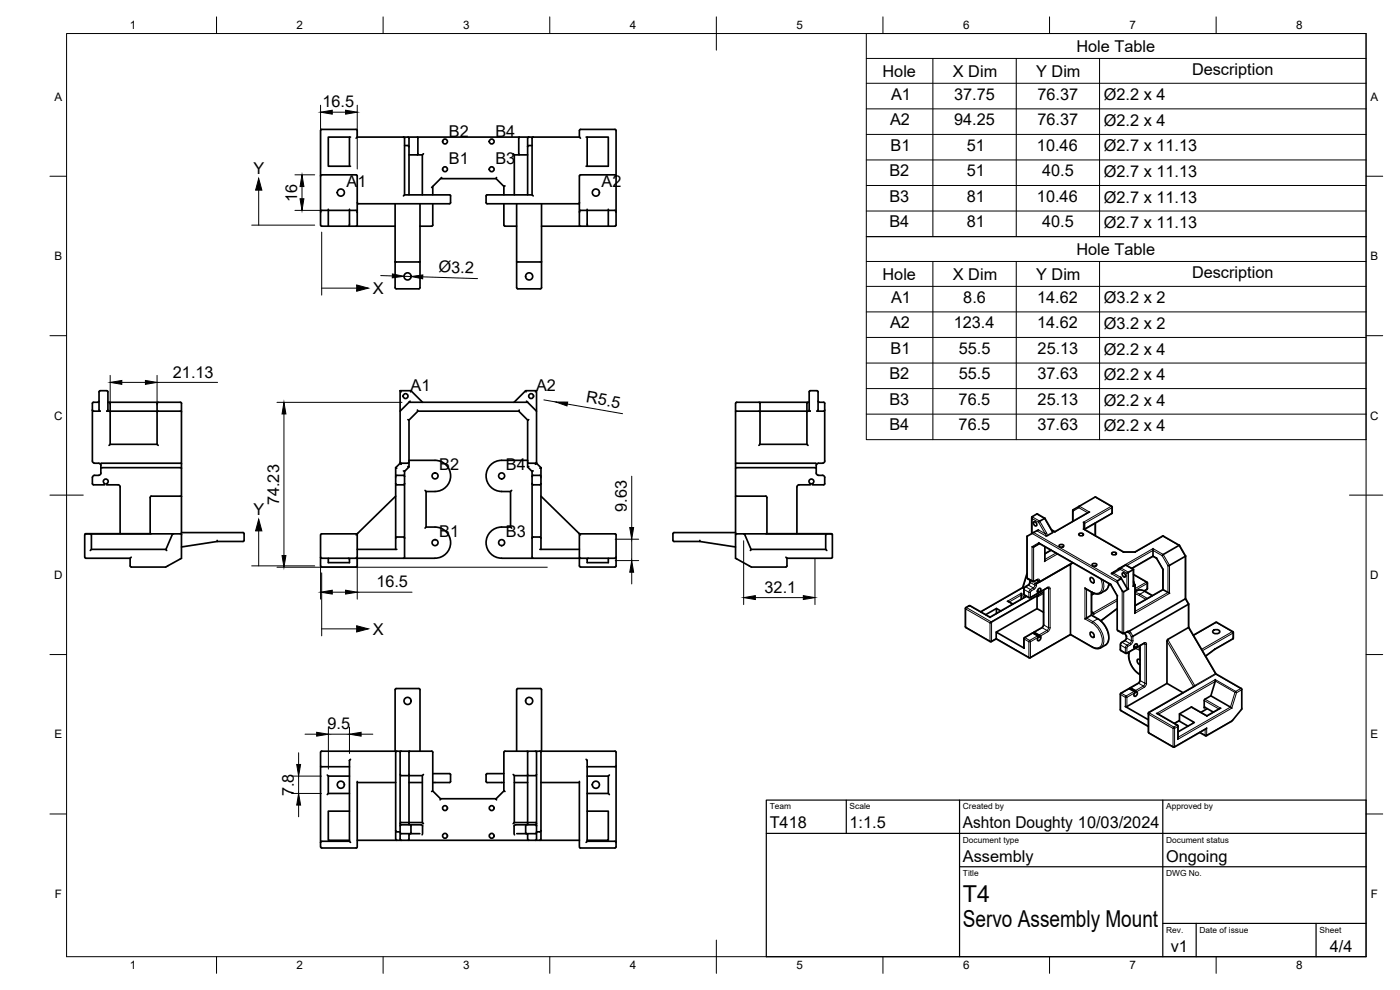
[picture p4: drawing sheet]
<svg xmlns="http://www.w3.org/2000/svg" width="420mm" height="297mm" viewBox="0 0 420 297" stroke-linecap="round" stroke-linejoin="round" font-family="sans-serif">
<!-- layer: Visible -->
<g fill="none" stroke="#000" stroke-width=".51">
<path d="M106.9 38.8h-10.3l-.3 .2-.1 13.8M106.9 38.8l.3 .4v1.9l-.3 .4M96.2 52.8v14.7l.2 .3 22.2 .1M104.9 41.1v8.8M105.2 41.1h-6.7v8.8h6.7M106.9 52.5h-10.3l-.4 .3M106.9 52.5l.3 .3v10.9M107.2 41.1h13.9M121.1 41.1h34.7M121.1 41.1l.3 .3v17.1M121.4 43.7h1M122.4 43.7l.3 .3"/>
<path d="M122.4 41.1l.3 .3v17.1M122.7 46.5h4M125.3 41.1v5.3M127.1 46.1l-.4 .3v12.1M129.9 55.9v2.6M132.5 53.3l-3 3M135.2 58.8v2a1.07 1.07 0 0 1-1.4 .3h-26.3M135.2 58.8a1.14 1.14 0 0 0-1.4-.3h-12.4l-.3 .3M145.9 58.8a1.09 1.09 0 0 1 1.4-.3h12.4l.3 .3M145.9 58.8v2a1.02 1.02 0 0 0 1.4 .3h26.3l.3-.3M148.9 53.6l2.3 2.3 .4-.1M149 53.3l-.1 .3h-16.7"/>
<path d="M151.2 55.9v2.6M154 46.1l.3 .3v12.1M154.3 46.5h4M155.8 41.1h18.1M155.8 41.1l-.1 5 .1 .3M158.7 41.1l-.4 .4v17M159.7 43.7h-1l-.3 .3M159.7 41.5v17M160 41.1l-.3 .3M174.2 41.5l-.3-.4v-1.9l.3-.4h10.4l.2 .2 .1 13.8M175.9 41.1h6.7v8.8h-6.7M176.2 41.1v8.8"/>
<path d="M184.9 52.8v14.7l-.2 .3-22.2 .1M184.9 52.8l-.3-.3h-10.4l-.2 .1-.1 15.1 .3 .2M98.5 62.8v5.1M104.9 62.8l-.1 5.1M106.9 63.1h-10.3l-.4 .6M106.9 63.1l.3 .6M107.2 63.7v4l-.3 .2M107.2 60.8l.4 .3M118.6 61.1v25.2M118.6 78.6h7.1M126 78.6h-.3M126 61.1v25.2"/>
<path d="M129.9 61.1l-.1 6.6-.2 .2h-3.6M151.2 61.1v6.4M151.2 67.5l.4 .4h3.4M155 61.1v25.2M155.1 78.6h7.4M162.5 61.1v25.2M173.9 63.7l.3-.6h10.4l.3 .6M176.2 62.8l.1 5.1M182.6 62.8v5.1M118.6 86.3l.3 .3 6.8 .1M126 86.3l-.3 .3M155.1 86.3l.3 .4 6.8-.1 .3-.3"/>
<path d="M120.1 117.2v21.8l.3 .3M120.1 117.2l.3 .4M120.1 117.2h3.2M123.2 117.6l.1-.4 3.5 3.5M157.8 117.2h3.2v21.8l-.3 .3M157.9 117.6l-.1-.4-3.5 3.5M161 117.2l-.3 .4M27.7 123l.3 .4 2.1-.1-.4-.3 .1-5.6 2.3-.2 .3 .4v5.4l-.3 .3 1 .2M29.4 120.7h-1.3l-.4 .3v17.3l.4 .6 1.7 .1 .4 .3M29.7 120.4l-.3 .3M30.2 139.3l.1 .4M30.3 139.7v2.3"/>
<path d="M32.4 120.7h21.8l.2 .2 .1 46.6-4.8 2.6h-10.3M32.7 120.7l.4 .3v12.3M33.1 123.4h14M47.1 121v12.3l.4 .3M47.1 133.3h-14.1l-.3 .3M47.5 120.7l-.3 .3M54.5 123.5h-7.3M54.5 139.1l-24-.1-.3 .3M120.1 139l-1.4 1.3M120.1 138.7l.3 .3h2M122.4 140l.3 .1-1.3 1.3-.3-.1M122.4 125.9l.3 .1v14.1"/>
<path d="M122.7 120.7l-2.6 2.7M122.7 138.7l-.3 .3M122.7 138.1h7.9a4.7 4.7 0 0 1 4.6 4.7 4.7 4.7 0 0 1-4.6 4.7M122.7 120.7h35.6M123.1 120.4l-.4 .3M125.3 123l.1 .4M125.4 123.4h30.3M125.4 123.4l-2.7 2.6M150.5 138.1h7.8M150.5 138.1a4.7 4.7 0 0 0-4.6 4.7 4.7 4.7 0 0 0 4.6 4.7M155.8 123l-.1 .4 2.6 2.6M158 120.4l.3 .3"/>
<path d="M158.3 120.7l2.7 2.7M158.4 138.7l.3 .3h2l.3-.3M158.7 140l-.4 .1 1.4 1.3 .3-.1M158.7 125.9l-.4 .1v14.1M161 139l1.3 1.3M220.8 123.5h7.3M220.8 139.1l23.9-.1 .4 .3M227.8 120.7l.3 .3v2.5M228.1 123.5v9.8l-.3 .3M228.1 123.4h14.1M228.1 133.3h14.1M242.2 123.5v9.8l.3 .3"/>
<path d="M242.5 120.7l-.3 .3v2.5M242.8 120.7h-21.7l-.3 .3-.1 46.5 4.8 2.6h10.3M245.1 139.3l-.1 2.9 .6 .4 1.7 .2 .2 2.3-.3 .4h-3.4v-.2a.82 .82 0 0 0 .4-1 .82 .82 0 0 0-.9-.5 .87 .87 0 0 0-.1 1.5v.2h-3.6l-.4 .6M245.5 120.4l.3 .3M245.8 120.7h1.4l.3 .3v17.3l-.4 .6-1.5 .1-.5 .3M247.5 123l-.3 .4-2-.1 .3-.3v-5.6l-2.3-.2-.4 .4v5.4l.4 .3-1 .2M30.3 141.9l-.4 .7-2 .2-.2 .5 .1 2 3.6 .2v-.4M30.3 140.5h24.2M31.4 145.1h.1M31.4 145.1a.73 .73 0 0 1-.3-1.1 .73 .73 0 0 1 1.2 0 .73 .73 0 0 1-.3 1.1v.4h3.7l.4 .6M36 146.1v14M54.5 159.8h18.4l.3 .2-.1 2.4-7.9 .1v-.4"/>
<path d="M54.5 149l-9.3-.1-.1 .4v10.8M118.7 148.9l-11.5 11.2-10.8 .1-.2 .3v9.3l.4 .3M118.7 145.1v16.4M118.8 145.1l.3 .4 2-.1 .3-.3M118.8 143l.3-.4h2l.3 .4M119.1 140.5l-.4-.2v4.8M121.4 145.1v16.4M121.4 141.4v3.7M127.6 147.1l.3 .4M127.9 158.1l-.3 .4M130.6 147.5h-2.7v10.6a7.1 7.1 0 0 1 5.7 1.1 4.7 4.7 0 0 1 1.3 5.2 4.7 4.7 0 0 1-4.3 3.1h-34l-.4-.3M150.5 147.5h2.7v10.6h-2.7"/>
<path d="M150.5 158.1a4.7 4.7 0 0 0-4.6 4.7 4.7 4.7 0 0 0 4.6 4.7M153.2 158.1l.4 .4M153.6 147.1l-.4 .4M159.7 141.4v25.8M159.7 145.1l.3 .3 2 .1 .3-.4M159.7 143l.3-.4h2l.3 .4M162 140.5l.3-.2v4.8M162.3 145.1v16.4M162.3 148.9l11.5 11.2M220.7 159.8h-18.4l-.3 .3v2l.3 .4h7.7v-.4M220.8 149l9.2-.1 .2 .4v10.8M239.2 146.1v14"/>
<path d="M244.6 140.3l-23.8 .2M244.6 140.3l.4 .2M309.6 155.3v4.8M309.7 155v.6M310.2 156.6a.73 .73 0 0 1 .8 .3 .73 .73 0 0 1-.1 .9l-.6-.4zM310.2 159.8l-2 1.1v12.3l.2 .5 1.6 .8 1.4-.6M311.1 154.2l-1.4 .9M311.2 154.2l2.4 1.3M311.6 159l-1.4 .8M313.6 155.5l2.3 4.3M313.6 155.5l-1.9 1.2M315.9 159.8l-2 1"/>
<path d="M316.6 159.5v.1M321.9 153.1v3.3M322.1 153v.3M323.9 151.9l-.1 .4M325.1 158.8h.3M325.4 158.8l11.8 6.8M327 153.6l-10.4 5.9-1-.5M328.7 156.9v3.8M333.6 154.1l-8.1 4.7v-1.8l-.3-.3M333.6 151.9l-4.9-2.8-6.6 3.9M333.6 151.9l.2 .3M333.8 152.2l-.2 1.9"/>
<path d="M27.1 160.2l.3 .3v4.3l-.3 .4M27.4 164.8h22.4l.2 .4M39.1 167.5v2.3l.3 .3M45.4 160.1h-19.6l-.3 .2M51.7 160.4l-1.9 4.4M52 160.2l-.3 .2M54.5 160.5l-.4-.3h-28.3l-.3 .1-.1 6.9 .2 .3h13.5l.3-.3M65.2 162.5l-10.7 1.6M96.5 170.1h10.4M98.5 167.5v1.3h6.4v-1l-.3-.3M106.9 160.5l.3-.4v7.1l-.3 .3M107.2 167.5v2.3l-.3 .3"/>
<path d="M107.2 164.8h11.9M118.7 161.5v3.3M121.4 161.5l-.3-.4h-2l-.3 .4M121.4 161.5v5.7l-.3 .3M150.5 167.5h23.7M159.7 167.2l.3 .3M162 164.8h11.9M162.3 161.5l-.3-.4h-2l-.3 .4M162.3 161.5v3.3M173.8 160.1l10.9 .1 .2 .3v9.3l-.3 .3M173.9 167.5v2.3l.3 .3M174.2 160.5l-.3-.4v7.1l.3 .3"/>
<path d="M174.2 170.1h10.4M182.6 167.5v1.3h-6.4v-1l.4-.3M184.9 167.2l-.3 .3h-10.4M210 162.5l10.7 1.6M220.8 160.5l.3-.3h28.4l.3 .1v6.9l-.2 .3h-13.4l-.4-.3M223.2 160.2l.3 .2 1.9 4.4M229.8 160.1h19.7l.2 .2M236.2 167.5v2.3l-.4 .3M247.8 164.8h-22.4l-.2 .4M248.1 160.2l-.3 .3v4.3l.3 .4M306.5 178v1.8M306.9 176.3l-12.6 7.3"/>
<path d="M307 176.3h.1M307 176.3l.3 .2M307.4 178.5l1.4 .9M308 178.9l-10.9 6.3M308.2 172.1l-1.3 4.2M309.1 174l-.3 1.3-1.5 1.2 .1 2M310.6 175l.5 .1 10.2-5.8v21.1M311.3 177.4l.5 .3 .3-.1M311.4 177.7l.2 .1M311.4 177.2l.7 .4M311.7 177.8l-2.5 1.6-.3-.1M311.7 162.8l21.6 12.6"/>
<path d="M312 163.1l-1.8 1-.5-.1M312.1 177.6h.1M312.1 177.6l.3-.6-.1-.4a.73 .73 0 0 0-.8 .4 .73 .73 0 0 0 .1 .8M313.2 177.1v10.4l-.5 .8-2.5 1.4M313.6 164l-.1 4.4M314.5 176.3l-2.5 1.4M315.4 165.1l-1.8 1M317.8 163.7l.7-.3 .8 .3a.74 .74 0 0 1-.8 .5 .74 .74 0 0 1-.7-.5zM322 168.9l-10 5.7-.5-.1M323.7 160.3l.8-.4 .7 .4a.74 .74 0 0 1-.7 .5 .74 .74 0 0 1-.8-.5zM327.3 173.3a1.04 1.04 0 0 1 .9 1.6 1.04 1.04 0 0 1-.9-1.6zM327.6 177.7v6.9l1.9 1.1a6.2 6.2 0 0 1 2.9 7.2l-.5 .5-1.6 1a2.52 2.52 0 0 1-2.5-.2l-6.5-3.8-12.1 7h-.3"/>
<path d="M327.7 169.4l.8-.4 .7 .4a.74 .74 0 0 1-.7 .5 .74 .74 0 0 1-.8-.5zM328.3 178l-.7 .5M332.8 175.1a2.45 2.45 0 0 1-1.1 2.1l-1.4 .8a2.52 2.52 0 0 1-2.5-.2l-2.2-1.4M333.1 175.3l-.4 .2M333.3 175.4l2 3.4v10.1l1.8 1.2 1.4-.6M333.4 175.3l-.1 .1M333.6 166l.7-.3 .7 .3a.74 .74 0 0 1-.7 .5 .74 .74 0 0 1-.7-.5zM335.3 178.7l.1 .1M335.6 170.6l.3 .1M336.3 173.7l-.9 .6-.1 .3 1.5 2.7M336.3 173.7v-.5l1.9 3.3 .5 .2-1.5 .9-.4-.3M336.4 170.4l-2.9 1.7"/>
<path d="M336.4 170.4l1.5-.9 2.3 1.3-.1 5.1M336.4 170.4l-.2 .4M336.9 171.9a.73 .73 0 0 1 .8 .4 .73 .73 0 0 1-.1 .9l-.7-.5zM337.2 165.6l-.1 .1M340.2 174.7l.5 .8-.6 .4M340.2 172.3l4 2.4M340.2 174.4l.1 .4M340.2 170.8l-2 1.2M340.6 165.6l.1 .1M340.7 177.5a2.52 2.52 0 0 1 3-.1l2.2 1.3M340.7 175.5v8.2M344.2 176.9l-.8 .4"/>
<path d="M344.2 174.7l.2 1.9M344.4 176.6l-.2 .3M346 164.6v2.3M347.1 167.5l-1.1-.6-6.3 3.7M347.1 167.5l1.9 3.3M347.1 167.4v.1M349 170.8v6.1l-8.3 4.8M349 176.9l2 1.1M349 170.8l.1 .1M349.1 166.4l-.3 .3M353.9 163.6l-4.9-2.8-8.4 4.8h-3.4M354 163.6l1.8 3.2"/>
<path d="M354 163.6l-4.9 2.8M355.8 166.8v12.8l.9 1.6v7M355.8 166.8l-5.3 2.9M355.8 179.6l-17.3 10M289.7 182.6v5.4M289.7 188l.2 .3 7.3 4.2 1.8-.8M289.9 182.3l1.3-.6 5.9 3.5M289.9 182.3l-.2 .3M297.1 185.2v.1M299 191.7l9.8 5.7M299 182.6v1.5M300.3 183.3l-1.3-.7-3.2 1.8"/>
<path d="M302.3 180.4l.4 .1M302.7 180.5l1.3 .7M309.8 189.9l-2.5 1.5 .1 3.1-8.4-4.8v2M309.8 189.9l1.6 .9M310.3 189.7l1.5 .8 .3 .4-1.9-1zM310.5 190v.2M311.2 182.6v-3.5l.3-.5-14.4 8.3M311.4 190.8l.2 .4-.3 .5 .2 .5a.73 .73 0 0 0 .7-.4 .73 .73 0 0 0-.1-.9M313.2 183.7l-2-1.1-12.2 7.1M327.3 189.7a1.04 1.04 0 0 1 .9 1.5 1.04 1.04 0 0 1-.9-1.5zM327.6 183.6l.6 .4 .1 .3M327.6 184.5l-2 1.2"/>
<path d="M335.3 182.6l-4.9 3.7M336.4 195.2l1.4 .8M337.5 190l.5 .8M338 190.8l-.2 1.2-1.4 .9-.1 .3 .1 2M338 190.9h.1M338.1 196h-.3M338.9 195.6a6.6 6.6 0 0 0 3.2 6.8M340.3 194.1l.5 .3 .2-.1M340.3 194.1h.1M340.3 193.9l.7 .4M340.3 194.3l.3 .2M340.7 183.7l-.1 .3"/>
<path d="M341 194.2l.3-.5-.1-.5a.84 .84 0 0 0-.8 .5 .84 .84 0 0 0 .1 .9l-2.4 1.4M342.1 193.7v10.6l-.4 .6-2.5 1.5M342.1 198.1l-.5-.3a.95 .95 0 0 0-.3 1 .95 .95 0 0 0 .8 .6M343.5 193l-2.6 1.4M356.6 188.3l-6.1 3.6-.2 .3-.1 12.8-12 7h-.5M356.6 181.3l-17.1 9.7M356.7 188.2l8.3 14 7.5 4.4 .2 .2v5.9l-2.8 3.5-7.8 4.6-2.1-1M356.7 181.2v.1M356.8 188.2l-.1 .1M364 189.3l1-.4a.78 .78 0 0 1 1 .9l-1 .3a.78 .78 0 0 1-1-.8zM364.6 194.7l-.1 .2M370.1 189.8l-.1-.3-5-2.8-6.9 3.9"/>
<path d="M370.1 191.4l-.1 .3-5.5 3.2-2.7 2M370.1 189.8v1.6M118.6 206.9v18.5M125.7 206.6h-6.8l-.3 .3M125.7 206.6l.3 .3v18.5M155 206.9v18.5M155.1 206.9l.3-.3h6.8l.3 .2v18.6M336.4 213.2l8.2 4.8M336.4 208l-.2 .3v4.6l.2 .3M337.7 212l6.9 3.9M339.1 206.5l1.9 1.1M339.1 206.5l.3-.1 1.5 .9 .1 .3"/>
<path d="M339.4 206.7v.2M340.4 207.4l-1.5-.8-2.5 1.4M340.4 207.4l.2 .4-.3 .6 .1 .5a.73 .73 0 0 0 .8-.4 .73 .73 0 0 0-.2-.9M341 207.6h.1M344.7 219.6l.1 .3M344.7 214.1l.1 .2M344.8 219.9l7.3 4.3M347.1 214.1l6.4 3.6-.1 4.1M350.2 205l4.8 2.8M353.8 216.3l2.8 1.6M354 214.2l4.4 2.6-4.9 2.8M357.7 212.2l4.5 2.6 3.8-2.2"/>
<path d="M357.7 212.1l-3.7 2.1-.1 2-1.4 .9M358.6 205.8l-13.9 8-.1 5.9M361.4 210.2v2.2M361.6 212.2l2.5 1.5M361.7 212.2l-.3 .2M362.1 218.4l-9.7 5.8M362.2 214.8v.1M362.3 212.6l-1.9 1.1M363.4 208.8l6.3 3.7M364.7 203.9l-1.3 4.9-1.8 1-.2 .4M366.4 212.5l-.4 .1M96.2 229.8l.4 .2h8.3"/>
<path d="M98.2 232.5l.3 .4h6.4M98.5 232.9v5.2l-.3 .3M98.5 238.1h6.4M104.9 228.2v24.2M104.9 228.1v.1M105.2 227.8l-.3 .3M107.2 234.5v19.6l-.3 .3M107.2 234.8h11.5M119.1 225.4l-.3 .3-.1 23.5M120.1 225.7v26.1M120.1 232.4l.3 .3M120.4 225.4l-.3 .3"/>
<path d="M122.7 232.7v14.1M122.7 234.8h4M122.9 225.4h6.7l.2 .1 .1 11.8M122.9 225.4l-26.6 .1-.1 27.3M122.9 225.4v7.3M126.7 232.7v14.1M127.1 232.4l-.4 .3h-6.3M129.5 237.5l.4-.2 2.3 2.4M129.9 232.1h3.9a1.1 1.1 0 0 1 1.4 .3v2.1a1.07 1.07 0 0 1-1.4 .3h-3.9M132.1 240l.1-.3h16.7l.1 .3M151.2 225.7v11.6l.4 .2M151.2 232.1h-3.9a1.05 1.05 0 0 0-1.4 .3v2.1a1.07 1.07 0 0 0 1.4 .3h3.9"/>
<path d="M151.2 237.3l-2.3 2.4M151.2 225.7l.4-.3h33.1l.2 .3v27.1M154 232.4l.3 .3h6.4M154.3 232.7v14.1M154.3 234.8h4M158.2 225.4v7.3M158.3 232.7v14.1M160.7 225.4l.3 .3v22.1M161 232.4l-.3 .3M162 225.4l.3 .3v23.5M162.3 234.8h11.6M173.9 234.5v19.8l10.7 .1 .3-.3"/>
<path d="M175.9 227.8l.3 .3M176.2 228.1v24.3M176.2 238.1h6.4M182.6 232.9v5.2l.3 .3M182.9 232.5l-.3 .4h-6.4M184.9 229.8l-.3 .2h-8.4M352.5 224.1h-.4M96.2 252.8v1.3M96.2 252.7l.4-.3h8.3l.3 .4M96.2 254.1l.4 .3h10.3M104.9 243.4h-6.4v8.7h6.4M107.2 252.1h13.2"/>
<path d="M118.7 249.2v2.6l.4 .3M118.8 249.2l.3 .4M119.1 249.6h1M120.1 247.8l.3-.3h6.2l.2 .3-.1 2.7M120.1 251.8l.3 .3M120.1 249.8l.3 .3h5.6M120.4 252.1h38.3M122.9 246.8h-2.5l-.3 .3M122.9 246.8h3.8l.4 .3M122.9 246.8l-.2 .7M123.1 250.1l-.3 .2-.1 1.5-.3 .3M123.2 247.5v2.6"/>
<path d="M157.9 247.5v2.6M158 250.1l.3 .4v1.3l.4 .3M158.2 246.8h2.5l.3 .3M158.2 246.8h-3.9l-.3 .3M158.2 246.8l.1 .7M158.7 252.1h15.2M161 247.8v4l-.3 .3M161 247.8l-.3-.3h-6.2l-.2 .3 .1 2.7M161 249.8l-.3 .3h-5.6M162 249.6h-1M162.3 249.2l-.3 .4M162.3 249.2v2.6l-.3 .3"/>
<path d="M176.2 243.4h6.4v8.7h-6.4M184.9 252.7l-.3-.3h-8.4l-.3 .4M184.9 252.8v1.3"/>
<circle cx="102.3" cy="57.8" r="1.07"/>
<circle cx="133.6" cy="42.5" r=".73"/>
<circle cx="133.6" cy="50.8" r=".73"/>
<circle cx="147.6" cy="42.5" r=".73"/>
<circle cx="147.6" cy="50.8" r=".73"/>
<circle cx="178.8" cy="57.8" r="1.07"/>
<circle cx="122.3" cy="82.9" r="1.07"/>
<circle cx="158.8" cy="82.9" r="1.07"/>
<circle cx="121.7" cy="118.8" r=".73"/>
<circle cx="159.4" cy="118.8" r=".73"/>
<circle cx="130.6" cy="142.8" r=".9"/>
<circle cx="150.5" cy="142.8" r=".9"/>
<circle cx="130.6" cy="162.8" r=".9"/>
<circle cx="150.5" cy="162.8" r=".9"/>
<circle cx="122.3" cy="210.3" r="1.07"/>
<circle cx="158.8" cy="210.3" r="1.07"/>
<circle cx="102.3" cy="235.5" r="1.07"/>
<circle cx="178.8" cy="235.5" r="1.07"/>
<circle cx="133.6" cy="242.5" r=".73"/>
<circle cx="133.6" cy="250.8" r=".73"/>
<circle cx="147.6" cy="242.5" r=".73"/>
<circle cx="147.6" cy="250.8" r=".73"/>
</g>
<g fill="#000">
<circle cx="243.2" cy="145.1" r=".25"/>
<circle cx="311.6" cy="191.2" r=".25"/>
<circle cx="312.1" cy="190.9" r=".25"/>
</g>
<!-- layer: Visible Narrow -->
<g fill="none" stroke="#000" stroke-width=".3">
<path d="M309.7 155.1l2.3 1.3 2.1 3.5-.4 .3-2-3.5-2-1.1v4.4l25.7 14.8M310.2 159.8l25.2 14.5M311.1 154.2l2.4 1.4 2.4 4.2M311.6 159l2.1 1.2 .2 .6-2.8-1.6M314.1 159.9l.2 .8M323.9 151.9l3.1 1.7-10.4 6-.9-.5M326.4 153.8l-2.6-1.5-1.7 1.1v3M328.6 149.1l4.9 2.8-8.4 4.8v2.1l12 6.9h3.6l8.3-4.8M328.6 157v3.7M333.6 151.9h-.1l.2 .4M333.7 152.3l-8.2 4.8M333.7 152.3v1.7"/>
<path d="M333.7 154l-8.2 4.7M333.7 153.9l-.1 .2M333.8 152.2l-.1 .1M333.8 153.8l-.1 .2M307.3 178.2l.1 .2M307.3 176.7l.1 .2M307.4 176.9v1.5M307.4 178.4l1.4 .8M307.4 176.9l1.4 .8M307.4 178.4v.1M307.5 179.2l-1-.7-3.6 2.1M307.7 176.1h.2"/>
<path d="M307.8 176.1l.9-.5 1.4 .8M307.8 176.1l1.4 .8M307.9 176.1l-.5 .8M308 178.9l-1.5-.9-4.2 2.4 1.6 .9M308.1 179l-11 6.3-6.1-3.5M308.2 172.5l-1.2 3.8-12.6 7.3M308.2 173.2l.3 .5M308.3 160.9v12.5l1.4 .8v-10.2l2-1.2 21.7 12.5 2 3.5v10.2l1.4 .8M308.8 177.7v1.5M308.8 179.2l.1 .1M308.8 177.7h.5M308.8 179.2h.5"/>
<path d="M309.1 174.6l.1 .2M309.2 174.1v.7M309.2 174.8l-.3 .6-.4 .1M309.3 176.9l-.5 .8M309.3 179.2l-.1 .1M309.3 176.9l.2 .4M309.5 177.3l-.2 .4-.1 1.5M309.7 174.2l.2 .3M309.7 174.2h.5M310.1 176.4l-.9 .5M310.3 176.8l-.8 .5M310.4 174.3v.2"/>
<path d="M311.1 175.6h-.5l-.5 .8M311.1 175.6l-.5 1-.2 .2-.3-.4M311.1 174l.4 .2M311.3 173.8l-.9 .5M311.3 173.8l.7 .1v.3h-.5M311.3 173.8l-.1 .2M311.4 173.9l.2 .3M311.5 174.2v.3l-.9 .5v.6l-1.4-.8M311.5 178.6v.4M311.6 178.6h-.1M311.6 177.8l-2.4 1.4M312 163.1l-1.8 1v10.1l.2 .1"/>
<path d="M312 174.2v.4l-.9 .5v.5M313.2 178.1l-2 .9M313.2 177.7l-1.7 .9M313.2 177.6l-15.7 9M313.3 177v10.5M313.5 164v4.5l3.9-2.3M314.3 176.4l.4 .2M314.4 176.3l.5-.2 .3 .5v11.7l-.5 1-2.6 1.6M314.4 176.2l-2.3 1.4M314.5 176.3l.2 .3M314.7 176.6v11.7M314.7 176.6h.5"/>
<path d="M315.5 165.1l-1.9 1.1M316.9 165.9l-3.3 2M326.1 176.8v8.6l1.9 1.1M327.5 177.6v7l1.9 1.1M327.8 177.8l-2.2-1.4v9.3l2.1 1.2M328.5 178.1l-.9 .5M330.3 173.6a3.2 3.2 0 0 1-.5 4.3 2.28 2.28 0 0 1-2-.3M331 174l.3 1.5a2.62 2.62 0 0 1-1 2.5M332.7 175l-.4 1.5-.6 .7M333.2 175.4l-.5 .2M334.3 171.6v.4l-.8 .1 2.8 1.6M335.3 179.7l-7.2 4.1"/>
<path d="M335.8 170.7l-.2-.1 10.4-6 3.1 1.8 1.9 3.2v8.4l-10.4 6.1v-8.5l-.4-.6M336.3 173.2l-2.1-1.2 2-1.2 2 1.2v4.5M336.4 170.4l2.3 1.3v5M336.8 177.3v12.5M337.2 177.6v12.2M337.8 169.6l2.3 1.3v5M338.2 169.7l7.8-4.6 2.8 1.6 1.7 3v8.1l-9.8 5.6M339.6 170.5l6.4-3.7 1.1 .6 2 3.5v6l-8.4 4.9M340.2 172.5l3.8 2.2M340.7 178.3l1.2 .4M340.7 177.8l1.4 .5-.2 .4M341.2 177.2l.9-.2 1.4 .5"/>
<path d="M341.9 178.7l2 1.1M343.5 177.5l-1.4 .8 2.3 1.3M343.5 177.5l2.3 1.3M343.7 177.4h-.2M344 174.7l-3.3 1.9M344 174.7l.3 .4M344.2 174.7h-.2M344.3 176.7v-1.6l-3.6 2.1M344.3 176.7l-1 .6M344.3 176.7l-.1 .2M344.4 176.6l-.1 .1M344.4 174.9l-.1 .2"/>
<path d="M348.9 160.9h.1M349 160.9l4.8 2.7 1.9 3.3v12.8l.9 1.6v7l8.1 13.8-6.1 3.7M349.2 160.9h-.2M289.7 188l.1 .2M289.8 182.7l7.3 4.2v5.5l-7.3-4.2zM289.8 188.1l.1 .2M289.9 182.3h.2M290 182.3l7.5 4.3M290.1 182.3l-.3 .4-.1-.1M290.8 181.7l.2 .1M291 181.8l-1 .5M291.2 181.7l-.2 .1"/>
<path d="M297.2 192.5l-.1-.1h.5l-.1 .1M297.5 186.6l-.2 .2M297.5 186.6l.1 5.8 1.4-.8 9.8 5.6v-4.6l-1.4-.9M307.3 191.6l.1 .1M307.4 191.7v2.8M307.4 191.3h.2M307.6 191.3l1.4 .9M307.6 191.3l-.2 .4M308.8 197.2l.1 .2M308.8 197.2h.5M309.3 197.2l-.1 .2M310 190l-2.4 1.3"/>
<path d="M311.4 190.8l-2.4 1.4M311.6 191.2l-2.4 1.4v4.6M312.6 188.3h.2M312.8 188.3l1.4 .9M312.8 188.3l-2.4 1.4M313.2 187.4l.1 .1M313.3 187.5l-.5 .8M313.3 187.5l1.4 .8M314.2 189.2l-2.4 1.3M314.2 189.1l.2 .4M314.7 188.3l-.5 .9M314.7 188.3h.5"/>
<path d="M327.7 194l-6.4-3.7-12.1 6.9M327.7 194l.1 .1M327.8 186.9a6.2 6.2 0 0 1 2.8 6.6 1.82 1.82 0 0 1-2.8 .5M328 186.5l-.3 .4M328 186.5a6.5 6.5 0 0 1 3 7.2l-.7 .7M329.4 185.7l-1.4 .8M329.4 185.7a6.5 6.5 0 0 1 3 7.2l-.7 .6M329.6 185.7h-.2M335.3 180.3l-7.1 4-.6-.4M335.3 182.5l-5 3.7M335.3 188.8l.2 .5M336.2 194.9l.1 .2"/>
<path d="M336.2 193.4l.1 .2M336.3 193.6v1.5M336.3 193.6l1.4 .8M336.3 195l.1 .2M336.6 192.7h.2M336.8 192.8l.9-.6 1.4 .9M336.8 192.8l1.4 .8M336.8 189.8l.1 .3M336.8 192.7l-.5 .8M336.8 189.8h.5M337.3 189.8l.2 .1M337.6 190l.5 .9v.5l1.4 .8v-1.2l-.5-1"/>
<path d="M337.7 194.4v1.5l-1.4-.8M337.7 195.9l.1 .1M337.7 195.9h.5M337.7 194.4h.5v1.5M338 191.3a.68 .68 0 0 1-.5 .9M338.2 193.5l-.5 .9M338.2 195.9l-.1 .1M338.2 193.5l.3 .4M338.2 189.6l.8 .4M338.3 189.4l-.9 .6M338.4 189.4l-.1 .2M338.4 193.9l-.2 .5"/>
<path d="M338.5 189.5l.5 .5M338.9 189.4h-.5M339 190l.4-.2 .6 1.1v1.3M339 189.3l.4 .5M339.1 193.1l-.9 .5M339.1 193.1l.2 .4M339.1 195.4a6.4 6.4 0 0 0 2.9 6.9M339.3 193.5l-.9 .5M340 192.2h-.5l-.4 .9M340 192.2l-.2 .7-.5 .6M340.5 194.2h-.2M340.5 194.6l1.4 .4"/>
<path d="M340.6 194.5l-2.4 1.4M341.2 194.3l.9 .3-.2 .4M341.9 195.1l.2 .1M342.2 193.7v10.5M343.2 193.1l.4 .2v11.7l-1.4-.8M343.4 192.9l-2.4 1.4M343.4 192.9l.5-.1 .2 .5M343.4 192.9l-.1 .1M343.5 193l.1 .3h.5M344.1 193.3v11.7M350.5 191.9l8 13.8-.1 .1-.3 .1-7.9-13.5M364.8 186.7h.4"/>
<path d="M369.8 189.5l-4.8-2.7-6.8 3.9M369.8 189.5l-9.2 5.3M369.8 189.5l.3 .4v-.1M370 189.5h-.2M370.1 191.6l-.1 .1M370.1 191.6v-1.7l-9.2 5.3M370.1 191.6l-5.5 3.1-2.8 2.1M370.1 191.4l-.1 .2M336.2 212.9l.2 .3M336.2 208.3l.1 .1M336.3 208.4v4.7l8.3 4.8M336.3 208.4l1.4 .8v2.8"/>
<path d="M336.4 208h.2M336.5 208l1.5 .8M336.6 208l-.3 .4M337.7 209.2h.5M338 208.8l-.3 .4M338 208.8l.2 .4M338.2 209.2v2.8M338.9 206.6l-2.4 1.4M340.4 207.4l-2.4 1.4M340.6 207.9l-2.4 1.3M341.6 205h.2M341.9 202.2l.2 .1"/>
<path d="M342.1 204.1l.1 .1M342.2 204.2l-.4 .8M343.2 205.8l-1.5-.8-2.4 1.4M343.2 205.8l-2.4 1.4M343.2 205.8l.4-.8h.5l-.2 .7-.5 .5M343.2 205.8l.2 .4M343.4 206.2l-2.4 1.4M344.7 219.6l.1 .3M344.7 213.8h.1M344.7 214.3l7.3 4.3v5.4l-7.3-4.2zM344.8 213.9l7.5 4.3 .9-.6M344.8 213.8l-.2 .3"/>
<path d="M352.5 218.6v5.4M352.5 218.5l-.2-.4-.2 .3 .1 .2h.3M353.2 217.6l.3 .4M353.4 217.6h-.2M353.5 218l-1 .6M353.5 217.9v.1M354 216.1l-1.6 .9M358.2 205.9v.1M361.4 210.2l4.4 2.5M361.6 209.8l4.8 2.7-4.2 2.4-4.7-2.7M361.6 212.2l-.2 .2M361.7 218.8v1.8l-1.5-.9"/>
<path d="M364.7 204.5l-17 9.8M364.7 204.3l5.9 3.4M364.8 202.1l.1 .2M364.9 202.3l-20.1 11.6M364.9 202.3l7.4 4.3-1.4 .8M365.1 202.3h-.2M369.9 216.2l-7.8 4.4v-2.2l-9.6 5.6M370.6 207.7l-1.3 4.5-15.8 9M370.9 207.4l-6.2-3.5-17.6 10.2 6.1 3.5M370.9 207.4l-.3 .3M370.9 207.4l.2 .4-.4-.1M372.5 206.6h-.1l.2 .4 .1-.2"/>
<path d="M372.6 212.9v-5.9l-1.5 .9-1.4 4.6-16.2 9.3v-3.8M352 224l.1 .1M352.1 224h.4M352.5 224v.1M361.8 220.8l-.1-.2h.5l-.1 .2"/>
<circle cx="309" cy="192.4" r=".27"/>
</g>
<!-- layer: BORDER -->
<g fill="none" stroke="#000" stroke-width=".3">
<path d="M20 10.1h390v276.9h-390zM65 5.1v5M115 5.1v5M165 5.1v5M215 5.1v10M265 5.1v5M315 5.1v5M365 5.1v5M15 52.9h5M410 52.9h5M15 100.7h5M410 100.7h5"/>
<path d="M15 148.6h10M405 148.6h10M15 196.4h5M410 196.4h5M15 244.2h5M410 244.2h5M65 287v5M115 287v5M165 287v5M215 282.1v9.9M265 287v5M315 287v5"/>
<path d="M365 287v5"/>
</g>
<!-- layer: TITLEBLOCK -->
<path d="M230 240.1h180v46.9h-180zM230 250h180M254 240.1v9.9M288 240.1v46.9M349 240.1v46.9M288 260.1h122M349 277.1h61M359 277.1v9.9M395 277.1v9.9" fill="none" stroke="#000" stroke-width=".36"/>
<!-- layer: Origin Marker -->
<path d="M77.6 57.1v10.4M75.5 67.5h18.9M96.5 69.6v18.9M96.5 86.5h10.5M77.6 159.3v10.5M75.5 169.8h18.9M96.5 171.9v18.9M96.5 188.7h10.5" fill="none" stroke="#000" stroke-width=".3"/>
<path d="M77.6 53.5l1 3.6h-1.9zM107 85.5l3.6 1-3.6 .9zM77.6 155.8l1 3.5h-1.9zM107 187.8l3.6 .9-3.6 .9z" fill="#000" stroke="#000" stroke-width=".3"/>
<!-- layer: Hole Tables -->
<g fill="none" stroke="#000" stroke-width=".3">
<path d="M260 10.1h150v121.8h-150v-60.9h150h-150zM260 17.5h150M280 17.5v53.5M305 17.5v53.5M330 17.5v53.5M260 25h150M260 32.7h150M260 40.3h150M260 48h150M260 55.7h150M260 63.3h150M260 78.5h150"/>
<path d="M280 78.5v53.4M305 78.5v53.4M330 78.5v53.4M260 85.9h150M260 93.6h150M260 101.2h150M260 108.9h150M260 116.6h150M260 124.3h150"/>
</g>
<!-- layer: FD_Dimensions -->
<g fill="none" stroke="#000" stroke-width=".3">
<path d="M96.2 31.6v19.1M99.7 33.7h4M107.2 31.6v19.1M88.5 52.5h5.9M90.6 56v3.6M88.5 63.1h8M114.3 82.7l3.5 .1M121.2 82.9l2.2 .1M126.9 83.1l16.4 .5M33.1 112.6v8.8M36.6 114.7h7M47.1 112.6v8.8"/>
<path d="M47.1 114.7h18.2M163.2 120l3.6 .6M83.1 120.7h37.5M85.2 124.2v42.5M170.3 121.2l16.5 2.9M189.6 142.9v15.4M83.1 170.2h81.2M96.2 170v9.8M99.7 177.7h4M107.2 166.9v12.9M107.2 177.7h16.5M184.6 168.2h7.1"/>
<path d="M184.6 161.8h7.1M189.6 161.8v6.4M189.6 171.7v3.5M223.2 162.2v19.2M226.7 179.3h14.4M244.6 167.6v13.8M98.6 218.2v12.6M104.9 218.2v7.9M87.5 232.9h9M87.5 238.1h9M89.6 225.9v3.5M89.6 232.9v5.2"/>
<path d="M91.5 220.3h3.5M98.6 220.3h6.3M108.4 220.3h3.5M89.6 241.6v3.5"/>
</g>
<g fill="#000" stroke="#000" stroke-width=".3">
<path d="M96.2 33.7l3.5-.6v1.2zM103.7 33.1l3.5 .6-3.5 .6zM90 59.6h1.2l-.6 3.5zM90.6 52.5l.6 3.5h-1.2zM117.8 82.2l3.4 .7-3.5 .5zM123.4 83l3.5-.5v1.2zM33.1 114.7l3.5-.5v1.1zM43.6 114.2l3.5 .5-3.5 .6zM85.2 120.7l.6 3.5h-1.2zM166.8 120.6h3.6l-.2 1.2zM189 158.3h1.2l-.6 3.5zM84.6 166.7h1.2l-.6 3.5z"/>
<path d="M96.2 177.7l3.5-.6v1.2zM103.7 177.1l3.5 .6-3.5 .6zM189.6 168.2l.6 3.5h-1.2zM223.2 179.3l3.5-.6v1.2zM241.1 178.7l3.5 .6-3.5 .6zM95 219.7l3.6 .6-3.6 .6zM104.9 220.3l3.5-.6v1.2zM89 229.4h1.2l-.6 3.5zM89.6 238.1l.6 3.5h-1.2z"/>
</g>
<g font-size="7">
<text x="289" y="270.6">T4</text>
<text x="289" y="278.1">Servo Assembly Mount</text>
</g>
<g font-size="4.9">
<text x="323.1" y="15.5">Hole Table</text>
<text x="264.9" y="23">Hole</text>
<text x="286" y="23">X Dim</text>
<text x="311" y="23">Y Dim</text>
<text x="357.7" y="22.5">Description</text>
<text x="267.4" y="29.9">A1</text>
<text x="286.4" y="29.9">37.75</text>
<text x="311.4" y="29.9">76.37</text>
<text x="96.8" y="32.2">16.5</text>
<text x="331.3" y="30.1">Ø2.2 x 4</text>
<text x="134.7" y="41">B2</text>
<text x="148.7" y="41">B4</text>
<text x="267.1" y="37.6">A2</text>
<text x="286.4" y="37.6">94.25</text>
<text x="311.4" y="37.6">76.37</text>
<text x="331.3" y="37.8">Ø2.2 x 4</text>
<text x="267.3" y="45.2">B1</text>
<text x="290.1" y="45.2">51</text>
<text x="311.2" y="45.2">10.46</text>
<text x="331.3" y="45.5">Ø2.7 x 11.13</text>
<text x="76" y="52.1">Y</text>
<text x="134.7" y="49.3">B1</text>
<text x="148.7" y="49.2">B3</text>
<text x="266.9" y="52.9">B2</text>
<text x="290.1" y="52.9">51</text>
<text x="312.8" y="52.9">40.5</text>
<text x="331.3" y="53.1">Ø2.7 x 11.13</text>
<text x="104" y="56.1">A1</text>
<text x="180.6" y="56.1">A2</text>
<text x="89.2" y="60.7" transform="rotate(-90 89.2 60.7)">16</text>
<text x="266.9" y="60.6">B3</text>
<text x="290.1" y="60.6">81</text>
<text x="311.2" y="60.6">10.46</text>
<text x="331.3" y="60.8">Ø2.7 x 11.13</text>
<text x="266.9" y="68.2">B4</text>
<text x="290.1" y="68.2">81</text>
<text x="312.8" y="68.2">40.5</text>
<text x="331.3" y="68.5">Ø2.7 x 11.13</text>
<text x="323.1" y="76.4">Hole Table</text>
<text x="131.6" y="81.7" transform="rotate(2 131.6 81.7)">Ø3.2</text>
<text x="264.9" y="83.9">Hole</text>
<text x="286" y="83.9">X Dim</text>
<text x="311" y="83.9">Y Dim</text>
<text x="357.7" y="83.4">Description</text>
<text x="111.9" y="88.2">X</text>
<text x="267.4" y="90.8">A1</text>
<text x="289.1" y="90.8">8.6</text>
<text x="311.2" y="90.8">14.62</text>
<text x="331.3" y="91">Ø3.2 x 2</text>
<text x="267.1" y="98.5">A2</text>
<text x="286.2" y="98.5">123.4</text>
<text x="311.2" y="98.5">14.62</text>
<text x="331.3" y="98.7">Ø3.2 x 2</text>
<text x="267.3" y="106.2">B1</text>
<text x="287.7" y="106.2">55.5</text>
<text x="311.4" y="106.2">25.13</text>
<text x="331.3" y="106.4">Ø2.2 x 4</text>
<text x="51.9" y="113.3">21.13</text>
<text x="266.9" y="113.8">B2</text>
<text x="287.7" y="113.8">55.5</text>
<text x="311.4" y="113.8">37.63</text>
<text x="123.2" y="117.4">A1</text>
<text x="160.9" y="117.4">A2</text>
<text x="331.3" y="114.1">Ø2.2 x 4</text>
<text x="175.7" y="120.7" transform="rotate(10 175.7 120.7)">R5.5</text>
<text x="266.9" y="121.5">B3</text>
<text x="287.7" y="121.5">76.5</text>
<text x="311.4" y="121.5">25.13</text>
<text x="331.3" y="121.7">Ø2.2 x 4</text>
<text x="266.9" y="129.1">B4</text>
<text x="287.7" y="129.2">76.5</text>
<text x="311.4" y="129.2">37.63</text>
<text x="331.3" y="129.4">Ø2.2 x 4</text>
<text x="131.8" y="141.2">B2</text>
<text x="151.8" y="141.2">B4</text>
<text x="76" y="154.4">Y</text>
<text x="83.8" y="151.6" transform="rotate(-90 83.8 151.6)">74.23</text>
<text x="188.1" y="153.6" transform="rotate(-90 188.1 153.6)">9.63</text>
<text x="131.8" y="161.2">B1</text>
<text x="151.8" y="161.1">B3</text>
<text x="112.9" y="176.2">16.5</text>
<text x="229.5" y="177.8">32.1</text>
<text x="111.9" y="190.4">X</text>
<text x="98.3" y="218.8">9.5</text>
<text x="88.2" y="238.9" transform="rotate(-90 88.2 238.9)">7.8</text>
<text x="231" y="248.5">T418</text>
<text x="255" y="248.5">1:1.5</text>
<text x="289" y="248.5">Ashton Doughty 10/03/2024</text>
<text x="289" y="258.6">Assembly</text>
<text x="350" y="258.6">Ongoing</text>
<text x="351.4" y="285.7">v1</text>
<text x="399.1" y="285.7">4/4</text>
</g>
<g font-size="3.5">
<text x="39" y="8.8">1</text>
<text x="89" y="8.8">2</text>
<text x="139" y="8.8">3</text>
<text x="189" y="8.8">4</text>
<text x="239" y="8.8">5</text>
<text x="289" y="8.8">6</text>
<text x="339" y="8.8">7</text>
<text x="389" y="8.8">8</text>
<text x="16.3" y="30.2">A</text>
<text x="411.3" y="30.2">A</text>
<text x="16.3" y="78">B</text>
<text x="411.3" y="78">B</text>
<text x="16.2" y="125.9">C</text>
<text x="411.2" y="125.9">C</text>
<text x="16.2" y="173.7">D</text>
<text x="411.2" y="173.7">D</text>
<text x="16.3" y="221.6">E</text>
<text x="411.3" y="221.6">E</text>
<text x="16.4" y="269.4">F</text>
<text x="411.4" y="269.4">F</text>
<text x="39" y="290.8">1</text>
<text x="89" y="290.8">2</text>
<text x="139" y="290.8">3</text>
<text x="189" y="290.8">4</text>
<text x="239" y="290.8">5</text>
<text x="289" y="290.8">6</text>
<text x="339" y="290.8">7</text>
<text x="389" y="290.8">8</text>
</g>
<g font-size="2.5">
<text x="231" y="242.9">Team</text>
<text x="255" y="242.9">Scale</text>
<text x="289" y="242.9">Created by</text>
<text x="350" y="242.9">Approved by</text>
<text x="289" y="252.8">Document type</text>
<text x="350" y="252.8">Document status</text>
<text x="289" y="262.9">Title</text>
<text x="350" y="262.9">DWG No.</text>
<text x="350" y="279.9">Rev.</text>
<text x="360" y="279.9">Date of issue</text>
<text x="396" y="279.9">Sheet</text>
</g>
</svg>
